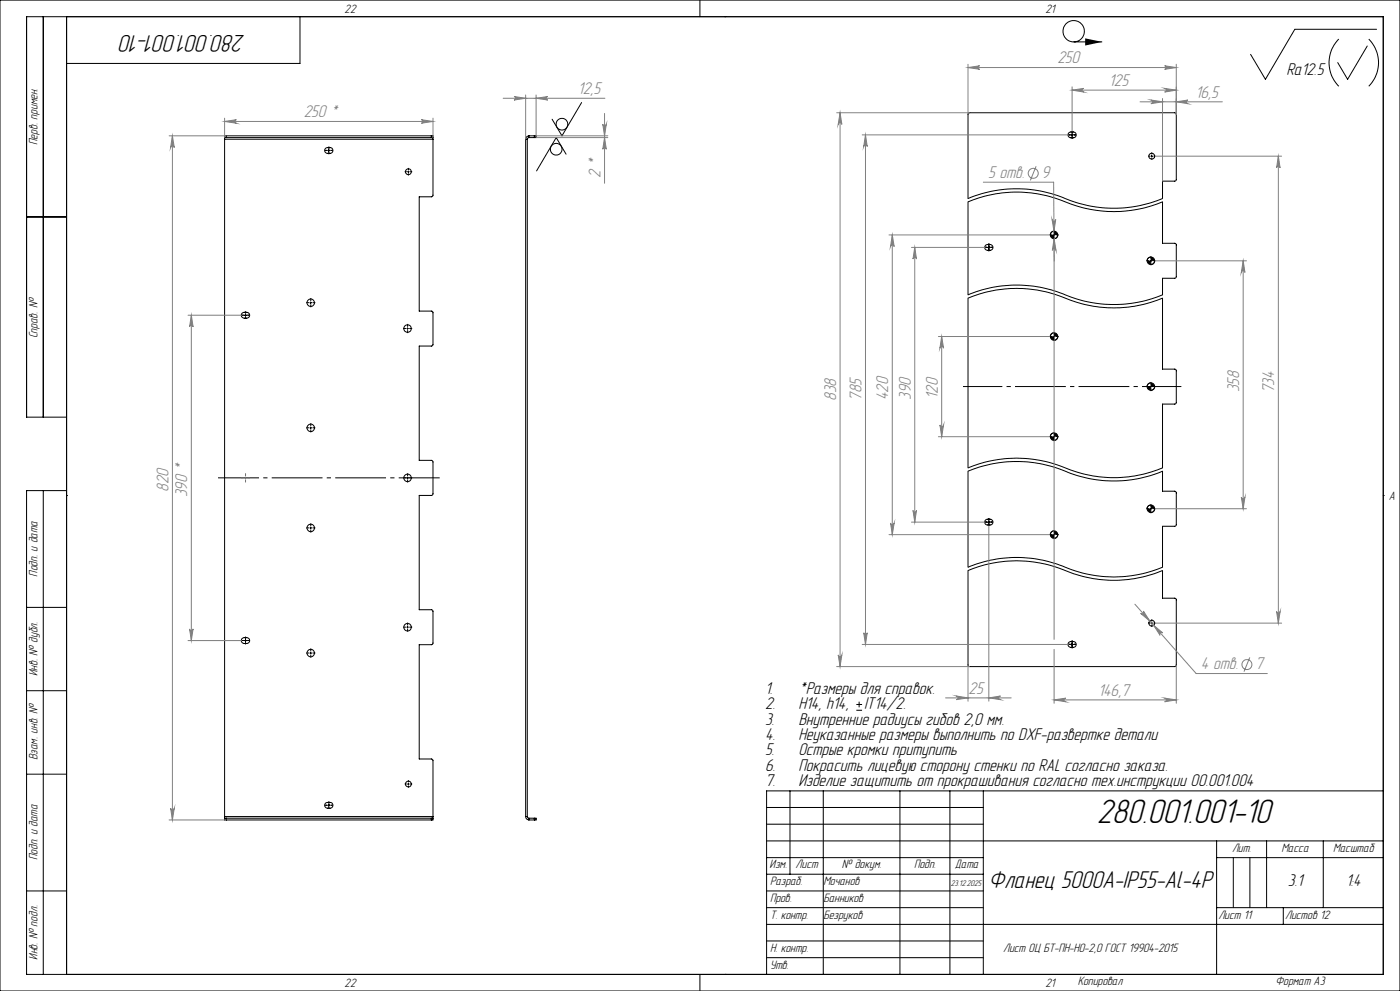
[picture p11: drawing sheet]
<svg xmlns="http://www.w3.org/2000/svg" width="420mm" height="297mm" viewBox="0 0 420 297" stroke-linecap="round" stroke-linejoin="round" font-family="sans-serif">
<g fill="none" stroke="#000" stroke-width=".3">
<path d="M0 0h420v297h-420zM13 5v120M20 5v287M90 5v14h-70M210 0v5M217.5 5h.1M322.1 12.6h8.6M401.6 11.7a10 10 0 0 0 0 14.2M410.2 13.8l-5.9 10-3-5M410.6 11.7a10 10 0 0 1 0 14.2M413 8.8h-24.6l-8.8 15-4.4-7.5M174.5 30.7l-5.9 10-3-5"/>
<path d="M290.5 33.9h62.2l.2 .3v19.7l-.4 .4h-3.7v5.2a39 39 0 0 1-31.7-.9 37.8 37.8 0 0 0-26.7 .9zM320.7 39.8l.6-.3a1.31 1.31 0 0 1 1.5 .5l.1 .6a1.29 1.29 0 0 1-1.4 .8 1.29 1.29 0 0 1-1.1-1.1zM67.4 41.2h.5M67.4 41.2v.5M67.4 41.7v203M67.4 41.7h62.5M67.9 40.7h-.5v.5M67.9 40.7v.5M67.9 40.7h61.5M67.9 41.2h61.5M97.7 44.4l1.3-.2a.86 .86 0 0 1 .9 .9 .86 .86 0 0 1-.9 .9l-1-.1-.5-.4-.1-.6zM98.4 45.1h.5"/>
<path d="M98.6 44.8v.6M122.3 51.5h.5M122.5 51.2v.5M129.4 41.2h.5M129.4 40.7h.5v.5M129.4 40.7v.5M129.9 41.2v.5M129.9 41.7v16.9l-.4 .4h-3.7v34.2h3.7l.4 .4v9.8l-.4 .3h-3.7v34.3h3.7l.4 .4-.1 9.9-.3 .2h-3.7v34.2h3.7l.4 .4v9.8l-.4 .3h-3.7v34.3h3.7l.4 .4v16.8M157.7 41.7h.5M157.7 41.7v203M158.2 41.7v203M158.7 40.7a1.02 1.02 0 0 0-1 1"/>
<path d="M158.7 41.2l-.5 .5M158.7 40.7h1.6M158.7 41.2h1.6M158.7 40.7v.5M160.3 40.7h.5v.5h-.5M160.3 40.7v.5M169.8 46.2l-2.9-5-5.9 10M321.4 40.4h.5M321.6 40.2v.5M345.3 46.8h.5M345.5 46.6v.5M8 65h12"/>
<path d="M290.4 60.5a38.2 38.2 0 0 1 30.8 .6 38.1 38.1 0 0 0 27.6-.6v12.4h3.7l.4 .4v9.7l-.4 .4h-3.7v5a39 39 0 0 1-31.7-1 37.8 37.8 0 0 0-26.7 1zM295.7 73.5l.6-.2a1.33 1.33 0 0 1 1.5 .4l.1 .6a1.29 1.29 0 0 1-1.4 .8 1.29 1.29 0 0 1-1.1-1.1zM296.4 74.2h.5M296.7 73.9v.5M315.9 70.4h.6M316.2 69.3l-.9 .4-.2 .7M316.2 70.2v.5M317.3 70.4l-.2 .8-.9 .3M345 78.2h.5M345.3 77l-.8 .3-.4 .9M345.3 77.9v.5M346.4 78.2l-.4 .8-.7 .3"/>
<path d="M72.7 93.8l.6-.2a1.33 1.33 0 0 1 1.5 .4l.1 .6a1.31 1.31 0 0 1-1.4 .8 1.31 1.31 0 0 1-1.1-1.1zM73.4 94.5h.5M73.7 94.2v.5M93 90.7h.5M93.2 90.5v.5M122 98.5h.5M122.3 98.2v.5M290.4 89.4a39.2 39.2 0 0 1 31.7 .9 38 38 0 0 0 26.7-.9v21.2h3.7l.4 .4-.1 9.9-.3 .2h-3.7v19.1a38.3 38.3 0 0 1-30.9-.6 38 38 0 0 0-27.5 .6zM316.2 99.7l-.9 .4-.2 .8M315.9 100.9h.6M316.2 100.6v.5M317.3 100.9l-.2 .7-.9 .4"/>
<path d="M345 115.8h.5M345.3 114.7l-.8 .3-.4 .8M345.3 115.6v.5M346.4 115.8l-.2 .7-.9 .5M20 125h-12v-120h407v287h-407v-145h12M93 128.2h.5M93.2 128v.5M315.9 130.9h.6M316.2 129.7l-.7 .3-.4 .9M316.2 130.6v.5M317.3 130.9l-.4 .8-.7 .3M13 147v145"/>
<path d="M20 148.5h.1M93 158.2h.5M93.2 158v.5M122 143.2h.5M122.3 143v.5M290.4 141.2a39 39 0 0 1 31.7 1 37.8 37.8 0 0 0 26.7-1v6h3.6l.5 .4-.1 9.9-.3 .2h-3.7v12.3a39 39 0 0 1-31.7-1 37.8 37.8 0 0 0-26.7 1zM295.7 155.8l1.3-.2a.86 .86 0 0 1 .9 .9 .86 .86 0 0 1-.9 .8h-.7a.86 .86 0 0 1-.8-.5 .86 .86 0 0 1 .2-1zM296.4 156.5h.5M296.7 156.2v.5M316.2 159.1l-.9 .4-.2 .7M316.2 160v.5M345 152.5h.5"/>
<path d="M345.3 151.3l-.8 .3-.4 .9M345.3 152.2v.5M346.4 152.5l-.4 .8-.7 .3M415 148.5h.1M290.4 171a39 39 0 0 1 31.7 .9 37.8 37.8 0 0 0 26.7-.9v8.3h3.7l.4 .4v19.7l-.4 .4-61.8-.1-.3-.3zM315.9 160.2h.6M317.3 160.2l-.2 .8-.9 .4M8 182h12M72.5 191.5a1.37 1.37 0 0 1 1.4-.4 1.37 1.37 0 0 1 1 1 1.31 1.31 0 0 1-1.4 .8 1.31 1.31 0 0 1-1.1-1.1zM73.4 192h.5M73.7 191.7v.5M93 195.7h.5"/>
<path d="M93.2 195.5v.5M122 188h.5M122.3 187.7v.5M320.7 192.5l.6-.2a1.31 1.31 0 0 1 1.5 .4l.1 .6a1.29 1.29 0 0 1-1.4 .8 1.29 1.29 0 0 1-1.1-1.1zM321.4 193.1h.5M321.6 192.9v.5M345.3 186.8h.5M345.5 186.5v.5M8 207h12M256.9 212.9h1.7M256.9 211.1h1.7M257.7 210.3v1.7"/>
<path d="M8 232h12M122.3 235h.5M122.5 234.7v.5M237 237v25M247 237v55M270 237v55M285 237v55M295 237v55M415 237h-185v55M67.4 245.2h.5M67.4 245.2v.5h.5M67.4 244.7v.5"/>
<path d="M67.4 244.7h62.5M67.9 245.2v.5M67.9 245.7h61.5M67.9 245.2h61.5M97.7 240.7l1.3-.2a.86 .86 0 0 1 .9 .8 .86 .86 0 0 1-.9 .9h-1l-.5-.4-.1-.6zM98.4 241.3h.5M98.6 241.1v.5M129.4 245.2h.5M129.4 245.2v.5M129.9 245.2v.5h-.5M129.9 244.7v.5M157.7 244.7a1.02 1.02 0 0 0 1 1"/>
<path d="M157.7 244.7h.5M158.2 244.7l.5 .5M158.7 245.7h1.6M158.7 245.2h1.6M158.7 245.2v.5M160.3 245.2h.5v.5h-.5M160.3 245.2v.5M230 242h65M230 247h65M230 252h185M230 257h65M365 252v40"/>
<path d="M365 257h50M370 257v15M375 257v15M380 252v20M397 252v20M8 267h12M230 267h65M230 272h65M230 277h185M230 262h65M365 272h50M385 272v5"/>
<path d="M210 292v5M217.5 292h.1M230 282h65M230 287h65"/>
<circle cx="322.1" cy="9.4" r="3.2"/>
<circle cx="168.6" cy="37.2" r="1.74"/>
<circle cx="122.5" cy="51.5" r=".88"/>
<circle cx="166.9" cy="44.7" r="1.76"/>
<circle cx="345.5" cy="46.8" r=".89"/>
<circle cx="316.2" cy="70.4" r="1.12"/>
<circle cx="345.3" cy="78.2" r="1.13"/>
<circle cx="93.2" cy="90.7" r="1.12"/>
<circle cx="122.3" cy="98.5" r="1.13"/>
<circle cx="316.2" cy="100.9" r="1.11"/>
<circle cx="345.3" cy="115.9" r="1.13"/>
<circle cx="93.2" cy="128.2" r="1.12"/>
<circle cx="316.2" cy="130.9" r="1.12"/>
<circle cx="93.2" cy="158.2" r="1.12"/>
<circle cx="122.3" cy="143.2" r="1.13"/>
<circle cx="345.3" cy="152.5" r="1.14"/>
<circle cx="316.2" cy="160.2" r="1.11"/>
<circle cx="93.2" cy="195.7" r="1.12"/>
<circle cx="122.3" cy="188" r="1.13"/>
<circle cx="345.5" cy="186.8" r=".88"/>
<circle cx="122.5" cy="235" r=".87"/>
</g>
<g fill="none" stroke="#808080" stroke-width=".3">
<path d="M290.4 19.3v15M349.4 19.7l3.5 .5-3.5 .6a.53 .53 0 0 0 .5-.6 .53 .53 0 0 0-.5-.5zM352.9 19.3v15M67.4 36.4l3.5-.5a.53 .53 0 0 0-.5 .5 .53 .53 0 0 0 .5 .5zM67.4 35.4v5.8M67.4 36.4h62.5M126.4 35.9l3.5 .5-3.5 .5a.53 .53 0 0 0 .5-.5 .53 .53 0 0 0-.5-.5zM129.9 35.4v5.8M151 29.5h30.5M154.2 28.9l3.5 .6-3.5 .5a.53 .53 0 0 0 .5-.5 .53 .53 0 0 0-.5-.6zM157.7 28.5v13.2M160.8 29.5l3.5-.6a.53 .53 0 0 0-.5 .6 .53 .53 0 0 0 .5 .5z"/>
<path d="M160.8 28.5v12.2h21.6M180.8 37.2a.53 .53 0 0 0 .6 .6 .53 .53 0 0 0 .5-.6l-.5 3.5zM181.4 34v20.9M251 33.8h39.9M252 33.8l.6 3.5a.55 .55 0 0 0-.6-.5 .55 .55 0 0 0-.5 .5zM252 33.8v166M290.4 20.2l3.5-.5a.53 .53 0 0 0-.5 .5 .53 .53 0 0 0 .5 .6zM290.4 20.2h62.5M321.6 27l3.6-.5a.55 .55 0 0 0-.6 .5 .55 .55 0 0 0 .6 .6zM321.6 26v13.3M321.6 27h31.3M342 30.5h24.7"/>
<path d="M345.3 30l3.5 .5-3.5 .6a.55 .55 0 0 0 .5-.6 .55 .55 0 0 0-.5-.5zM348.8 29.5v24.8M349.4 26.5l3.5 .5-3.5 .6a.55 .55 0 0 0 .5-.6 .55 .55 0 0 0-.5-.5zM352.9 30.5l3.5-.5a.55 .55 0 0 0-.5 .5 .55 .55 0 0 0 .5 .6zM50.7 40.7h17.2M51.7 40.7l.6 3.5a.55 .55 0 0 0-.6-.5 .55 .55 0 0 0-.5 .5zM51.7 40.7v205M160.8 41.2h21.6M181.4 41.2l.5 3.5a.53 .53 0 0 0-.5-.5 .53 .53 0 0 0-.6 .5zM258.7 40.4h61.8M259.6 40.4l.6 3.5a.53 .53 0 0 0-.6-.5 .53 .53 0 0 0-.5 .5zM259.6 40.4v152.7"/>
<path d="M295 54.6h21.1l.2 23.7M310.8 49.8l-1.7 4.3M346.6 46.8h37.9M383.5 46.8l.5 3.5a.53 .53 0 0 0-.5-.5 .53 .53 0 0 0-.5 .5zM383.5 46.8v140M266.7 70.4h48.1M267.7 70.4l.6 3.5a.55 .55 0 0 0-.6-.5 .55 .55 0 0 0-.5 .5zM267.7 70.4v89.8M273.4 74.2h22.1M274.4 74.2l.6 3.4a.53 .53 0 0 0-.6-.5 .53 .53 0 0 0-.5 .5zM274.4 74.2v82.3M315.6 65.8a.55 .55 0 0 0 .6 .5 .55 .55 0 0 0 .5-.5l-.5 3.5z"/>
<path d="M316.2 71.5l.6 3.5a.55 .55 0 0 0-.6-.5 .55 .55 0 0 0-.5 .5zM316.2 71.8v119.8M346.6 78.2h27.3M373 78.2l.5 3.5a.55 .55 0 0 0-.6-.6 .55 .55 0 0 0-.5 .6zM373 78.2v74.3M56.4 94.5h16.1M57.4 94.5l.5 3.5a.53 .53 0 0 0-.5-.5 .53 .53 0 0 0-.5 .5zM57.4 94.5v97.5M281.5 100.9h33.3M282.5 100.9l.6 3.4a.55 .55 0 0 0-.6-.5 .55 .55 0 0 0-.5 .5zM282.5 100.9v30M281.5 130.9h33.3"/>
<path d="M282 127.3a.55 .55 0 0 0 .5 .6 .55 .55 0 0 0 .6-.6l-.6 3.6zM267.2 156.7a.55 .55 0 0 0 .5 .5 .55 .55 0 0 0 .6-.5l-.6 3.5zM273.4 156.5h22.1M273.9 153a.53 .53 0 0 0 .5 .5 .53 .53 0 0 0 .6-.5l-.6 3.5zM296.7 157.6v52.5M346.6 152.5h27.3M372.4 149a.55 .55 0 0 0 .5 .5 .55 .55 0 0 0 .6-.5l-.5 3.5zM266.7 160.2h48.1M56.4 192h16.1M56.9 188.5a.53 .53 0 0 0 .5 .5 .53 .53 0 0 0 .5-.5l-.5 3.5zM251 199.8h39.9M251.5 196.3a.55 .55 0 0 0 .5 .5 .55 .55 0 0 0 .6-.5l-.6 3.5z"/>
<path d="M258.7 193.1h61.8M259.1 189.6a.53 .53 0 0 0 .5 .5 .53 .53 0 0 0 .6-.5l-.6 3.5zM290.4 199.3v10.8M316.2 194.6v16.2M340.5 181.1l18.3 20.8h21.4M342.2 183.8a.54 .54 0 0 0 .8 .1 .54 .54 0 0 0 0-.8l1.9 3zM346.1 187.4l2.7 2.3a.54 .54 0 0 0-.7 0 .54 .54 0 0 0-.1 .7zM346.6 186.8h37.9M352.9 199.3v11.5M374.9 197l-1.7 4.3M383 183.3a.53 .53 0 0 0 .5 .5 .53 .53 0 0 0 .5-.5l-.5 3.5zM283.7 209.2h19.7"/>
<path d="M286.9 208.6l3.5 .6-3.5 .5a.55 .55 0 0 0 .5-.6 .55 .55 0 0 0-.5-.5zM296.7 209.2l3.4-.6a.55 .55 0 0 0-.5 .5 .55 .55 0 0 0 .5 .6zM316.2 209.8l3.5-.6a.55 .55 0 0 0-.5 .6 .55 .55 0 0 0 .5 .5zM316.2 209.8h36.7M349.4 209.2l3.5 .6-3.5 .5a.55 .55 0 0 0 .5-.5 .55 .55 0 0 0-.5-.6zM50.7 245.7h17.2M51.2 242.2a.55 .55 0 0 0 .5 .6 .55 .55 0 0 0 .6-.6l-.6 3.5z"/>
<circle cx="310" cy="51.9" r="1.5"/>
<circle cx="374.1" cy="199.2" r="1.51"/>
</g>
<g fill="#000">
<path d="M325.5 11.5l5.2 1.1-5.2 1z"/>
<path d="M315.1 160.2l.2 .8 .9 .4v-1.2zM316.2 159.1v1.1h1.1l-.2-.7zM344.1 152.5l.4 .8 .8 .3v-1.1zM345.3 151.3v1.2h1.1l-.4-.9zM344.1 115.8l.3 .8 .9 .4v-1.2zM345.3 114.7v1.1h1.1l-.4-.8zM315.1 130.9l.4 .8 .7 .3v-1.1zM316.2 129.7v1.2h1.1l-.2-.8zM315.1 100.9l.2 .7 .9 .4v-1.1zM316.2 99.7v1.2h1.1l-.2-.8zM344.1 78.2l.4 .8 .8 .3v-1.1zM345.3 77v1.2h1.1l-.4-.9zM315.1 70.4l.2 .8 .9 .3v-1.1zM316.2 69.3v1.1h1.1l-.2-.7z"/>
</g>
<path d="M131.9 143.2h-66.5" fill="none" stroke="#000" stroke-width=".3" stroke-dasharray="15.2 1.3 1.3 1.3" stroke-dashoffset="2.9" stroke-linecap="butt"/>
<g fill="none" stroke="#000" stroke-width=".3" stroke-dasharray="15.2 1.3 1.3 1.3" stroke-linecap="butt">
<path d="M321.7 39.9v-.6M98.2 45.1h-.7M98.7 44.6v-.6M98.7 45.6v.6M99.2 45.1h.6M122 51.5h-.6M122.5 51v-.7M122.5 52v.6M123 51.5h.7M321.2 40.4h-.7M321.7 40.9v.6M322.2 40.4h.6"/>
<path d="M345 46.8h-.6M345.5 46.3v-.6M345.5 47.3v.6M346 46.8h.7M296.2 74.1h-.7M296.7 73.6v-.6M296.7 74.6v.7M297.2 74.1h.6M315.7 70.4h-.8M316.2 69.9v-.9M316.2 70.9v.9M316.7 70.4h.9"/>
<path d="M344.8 78.1h-.9M345.3 77.6v-.8M345.3 78.6v.9M345.8 78.1h.9M73.2 94.5h-.7M73.7 94v-.7M73.7 95v.6M74.2 94.5h.6M92.7 90.7h-.8M93.2 90.2v-.9M93.2 91.2v.9M93.7 90.7h.9"/>
<path d="M121.8 98.5h-.9M122.3 98v-.9M122.3 99v.8M122.8 98.5h.9M315.7 100.8h-.8M316.2 100.3v-.8M316.2 101.3v.9M316.7 100.8h.9M344.8 115.8h-.9M345.3 115.3v-.8M345.3 116.3v.9M345.8 115.8h.9"/>
<path d="M92.7 128.2h-.8M93.2 127.7v-.9M93.2 128.7v.9M93.7 128.2h.9M315.7 130.8h-.8M316.2 130.3v-.8M316.2 131.3v.9M316.7 130.8h.9M92.7 158.2h-.8M93.2 157.7v-.9M93.2 158.7v.9M93.7 158.2h.9"/>
<path d="M121.8 143.2h-.9M122.3 142.7v-.9M122.3 143.7v.9M122.8 143.2h.9M296.2 156.5h-.7M296.7 156v-.7M296.7 157v.6M297.2 156.5h.6M316.2 159.7v-.9M344.8 152.5h-.9M345.3 152v-.9M345.3 153v.8"/>
<path d="M345.8 152.5h.9M315.7 160.2h-.8M316.2 160.7v.9M316.7 160.2h.9M73.2 192h-.7M73.7 191.5v-.7M73.7 192.5v.6M74.2 192h.6M92.7 195.7h-.8M93.2 195.2v-.9M93.2 196.2v.9M93.7 195.7h.9"/>
<path d="M121.8 188h-.9M122.3 187.5v-.9M122.3 188.5v.8M122.8 188h.9M321.2 193.1h-.7M321.7 192.6v-.6M321.7 193.6v.6M322.2 193.1h.6M345 186.7h-.6M345.5 186.2v-.6M345.5 187.2v.7M346 186.7h.7"/>
<path d="M122 235h-.6M122.5 234.5v-.7M122.5 235.5v.6M123 235h.7M98.2 241.3h-.7M98.7 240.8v-.6M98.7 241.8v.7M99.2 241.3h.6"/>
</g>
<path d="M288.9 115.8h65.5" fill="none" stroke="#000" stroke-width=".3" stroke-dasharray="15.2 1.3 1.3 1.3" stroke-dashoffset="3.4" stroke-linecap="butt"/>
<path d="M73.2 143.2h-.9M73.7 142.7v-.9M73.7 143.7v.9M74.2 143.2h.8" fill="none" stroke="#808000" stroke-width=".3" stroke-dasharray="15.2 1.3 1.3 1.3" stroke-linecap="butt"/>
<path d="M73.4 143.2h.5M73.7 143v.5" fill="none" stroke="#808000" stroke-width=".3"/>
<g fill="#808080">
<path d="M342.2 183.8l2.7 2.3-1.9-3a.54 .54 0 0 1-.1 .8 .54 .54 0 0 1-.7-.1zM346.1 187.4l1.9 3a.54 .54 0 0 1 .1-.8 .54 .54 0 0 1 .7 .1zM345.3 30l3.5 .5-3.5 .6a.55 .55 0 0 0 .5-.6 .55 .55 0 0 0-.5-.5zM352.9 30.5l3.5-.5a.55 .55 0 0 0-.5 .5 .55 .55 0 0 0 .5 .6zM316.2 71.5l-.5 3.5a.55 .55 0 0 1 .5-.5 .55 .55 0 0 1 .6 .5zM315.6 65.8l.6 3.5 .5-3.5a.55 .55 0 0 1-.5 .5 .55 .55 0 0 1-.6-.5z"/>
<path d="M154.2 28.9l3.5 .6-3.5 .5a.53 .53 0 0 0 .5-.5 .53 .53 0 0 0-.5-.6zM160.8 29.5l3.5-.6a.53 .53 0 0 0-.5 .6 .53 .53 0 0 0 .5 .5z"/>
<path d="M321.6 27l3.6-.5a.55 .55 0 0 0-.6 .5 .55 .55 0 0 0 .6 .6zM349.4 26.5l3.5 .5-3.5 .6a.55 .55 0 0 0 .5-.6 .55 .55 0 0 0-.5-.5z"/>
<path d="M67.4 36.4l3.5-.5a.53 .53 0 0 0-.5 .5 .53 .53 0 0 0 .5 .5zM126.4 35.9l3.5 .5-3.5 .5a.53 .53 0 0 0 .5-.5 .53 .53 0 0 0-.5-.5z"/>
<path d="M372.4 149a.55 .55 0 0 0 .5 .5 .55 .55 0 0 0 .6-.5l-.5 3.5zM373 78.2l.5 3.5a.55 .55 0 0 0-.6-.6 .55 .55 0 0 0-.5 .6z"/>
<path d="M181.4 41.2l.5 3.5a.53 .53 0 0 0-.5-.5 .53 .53 0 0 0-.6 .5zM180.8 37.2a.53 .53 0 0 0 .6 .6 .53 .53 0 0 0 .5-.6l-.5 3.5z"/>
<path d="M252 33.8l.6 3.5a.55 .55 0 0 0-.6-.5 .55 .55 0 0 0-.5 .5zM251.5 196.3a.55 .55 0 0 0 .5 .5 .55 .55 0 0 0 .6-.5l-.6 3.5zM274.4 74.2l.6 3.4a.53 .53 0 0 0-.6-.5 .53 .53 0 0 0-.5 .5zM273.9 153a.53 .53 0 0 0 .5 .5 .53 .53 0 0 0 .6-.5l-.6 3.5zM267.7 70.4l.6 3.5a.55 .55 0 0 0-.6-.5 .55 .55 0 0 0-.5 .5zM267.2 156.7a.55 .55 0 0 0 .5 .5 .55 .55 0 0 0 .6-.5l-.6 3.5zM282.5 100.9l.6 3.4a.55 .55 0 0 0-.6-.5 .55 .55 0 0 0-.5 .5zM282 127.3a.55 .55 0 0 0 .5 .6 .55 .55 0 0 0 .6-.6l-.6 3.6zM383.5 46.8l.5 3.5a.53 .53 0 0 0-.5-.5 .53 .53 0 0 0-.5 .5zM383 183.3a.53 .53 0 0 0 .5 .5 .53 .53 0 0 0 .5-.5l-.5 3.5zM259.6 40.4l.6 3.5a.53 .53 0 0 0-.6-.5 .53 .53 0 0 0-.5 .5zM259.1 189.6a.53 .53 0 0 0 .5 .5 .53 .53 0 0 0 .6-.5l-.6 3.5z"/>
<path d="M51.7 40.7l.6 3.5a.55 .55 0 0 0-.6-.5 .55 .55 0 0 0-.5 .5zM51.2 242.2a.55 .55 0 0 0 .5 .6 .55 .55 0 0 0 .6-.6l-.6 3.5zM57.4 94.5l.5 3.5a.53 .53 0 0 0-.5-.5 .53 .53 0 0 0-.5 .5zM56.9 188.5a.53 .53 0 0 0 .5 .5 .53 .53 0 0 0 .5-.5l-.5 3.5z"/>
<path d="M316.2 209.8l3.5-.6a.55 .55 0 0 0-.5 .6 .55 .55 0 0 0 .5 .5zM349.4 209.2l3.5 .6-3.5 .5a.55 .55 0 0 0 .5-.5 .55 .55 0 0 0-.5-.6z"/>
<path d="M290.4 20.2l3.5-.5a.53 .53 0 0 0-.5 .5 .53 .53 0 0 0 .5 .6zM349.4 19.7l3.5 .5-3.5 .6a.53 .53 0 0 0 .5-.6 .53 .53 0 0 0-.5-.5zM286.9 208.6l3.5 .6-3.5 .5a.55 .55 0 0 0 .5-.6 .55 .55 0 0 0-.5-.5zM296.7 209.2l3.4-.6a.55 .55 0 0 0-.5 .5 .55 .55 0 0 0 .5 .6z"/>
</g>
<text font-size="10.5" x="329" y="246.6">280.001.001-10</text>
<g font-size="7.5">
<text x="73.6" y="10.5" transform="rotate(-180 73.6 10.5)">280.001.001-10</text>
<text x="296.6" y="266.1">Фланец 5000А-IP55-Al-4P</text>
</g>
<g font-size="5.3" fill="#808080">
<text x="317.3" y="19">250</text>
<text x="173.4" y="28.2">12,5</text>
<text x="332.7" y="25.8">125</text>
<text x="358.6" y="29.3">16,5</text>
<text x="91.2" y="35.2">250 *</text>
<text x="180.1" y="53.5" transform="rotate(-90 180.1 53.5)">2 *</text>
<text x="296.4" y="53.4">5 отв.</text>
<text x="312.5" y="53.4">9</text>
<text x="266.5" y="119.9" transform="rotate(-90 266.5 119.9)">420</text>
<text x="273.2" y="119.8" transform="rotate(-90 273.2 119.8)">390</text>
<text x="281.3" y="119.6" transform="rotate(-90 281.3 119.6)">120</text>
<text x="371.7" y="117.5" transform="rotate(-90 371.7 117.5)">358</text>
<text x="382.3" y="117.9" transform="rotate(-90 382.3 117.9)">734</text>
<text x="250.8" y="120.1" transform="rotate(-90 250.8 120.1)">838</text>
<text x="258.4" y="120.1" transform="rotate(-90 258.4 120.1)">785</text>
<text x="50.5" y="147.4" transform="rotate(-90 50.5 147.4)">820</text>
<text x="56.2" y="149.1" transform="rotate(-90 56.2 149.1)">390 *</text>
<text x="360.3" y="200.6">4 отв.</text>
<text x="376.6" y="200.6">7</text>
<text x="290.6" y="207.9">25</text>
<text x="329.4" y="208.5">146,7</text>
</g>
<g font-size="5.3">
<text x="385.9" y="22.5">Ra12.5</text>
<text x="229.5" y="207.9">1.</text>
<text x="239.5" y="207.9">*Размеры для справок.</text>
<text x="229.5" y="212.6">2.</text>
<text x="239.5" y="212.6">H14, h14,</text>
<text x="259.2" y="212.6">IT14/2.</text>
<text x="229.5" y="217.2">3.</text>
<text x="229.5" y="221.8">4.</text>
<text x="239.5" y="221.8">Неуказанные размеры выполнить по DXF-развертке детали</text>
<text x="239.5" y="217.2">Внутренние радиусы гибов 2,0 мм.</text>
<text x="229.5" y="226.4">5.</text>
<text x="239.5" y="226.4">Острые кромки притупить</text>
<text x="229.5" y="231">6.</text>
<text x="239.5" y="231">Покрасить лицевую сторону стенки по RAL согласно заказа.</text>
<text x="229.5" y="235.6">7.</text>
<text x="239.5" y="235.6">Изделие защитить от прокрашивания согласно тех.инструкции 00.001.004</text>
<text x="386.4" y="265.6">3.1</text>
<text x="403.8" y="265.6">1:4</text>
</g>
<g font-size="3.8">
<text x="103.4" y="3.8">22</text>
<text x="313.7" y="3.8">21</text>
<text x="11.3" y="43.5" transform="rotate(-90 11.3 43.5)">Перв. примен.</text>
<text x="11.3" y="101.4" transform="rotate(-90 11.3 101.4)">Справ. №</text>
<text x="416.6" y="149.8">A</text>
<text x="11.3" y="172.8" transform="rotate(-90 11.3 172.8)">Подп. и дата</text>
<text x="11.3" y="202.7" transform="rotate(-90 11.3 202.7)">Инв. № дубл.</text>
<text x="11.3" y="227.8" transform="rotate(-90 11.3 227.8)">Взам. инв. №</text>
<text x="11.3" y="257.8" transform="rotate(-90 11.3 257.8)">Подп. и дата</text>
<text x="369.6" y="255.3">Лит.</text>
<text x="384.4" y="255.3">Масса</text>
<text x="399.9" y="255.3">Масштаб</text>
<text x="230.9" y="260.3">Изм.</text>
<text x="238.7" y="260.3">Лист</text>
<text x="252.6" y="260.3">№ докум.</text>
<text x="274.2" y="260.3">Подп.</text>
<text x="286.5" y="260.3">Дата</text>
<text x="231" y="265.3">Разраб.</text>
<text x="247" y="265.4">Мочанов</text>
<text x="231" y="275.3">Т. контр.</text>
<text x="231" y="270.3">Пров.</text>
<text x="247" y="275.4">Безруков</text>
<text x="247" y="270.4">Банников</text>
<text x="365.5" y="275.3">Лист 11</text>
<text x="385.5" y="275.3">Листов 12</text>
<text x="11.3" y="287.7" transform="rotate(-90 11.3 287.7)">Инв. № подл.</text>
<text x="231" y="285.3">Н. контр.</text>
<text x="300.9" y="285.4">Лист ОЦ БТ-ПН-НО-2,0 ГОСТ 19904-2015</text>
<text x="231" y="290.3">Утв.</text>
<text x="103.4" y="295.8">22</text>
<text x="313.7" y="295.8">21</text>
<text x="323.3" y="295.3">Копировал</text>
<text x="382.7" y="295.3">Формат А3</text>
</g>
<text font-size="2.6" x="285.3" y="265.5">23.12.2025</text>
</svg>
